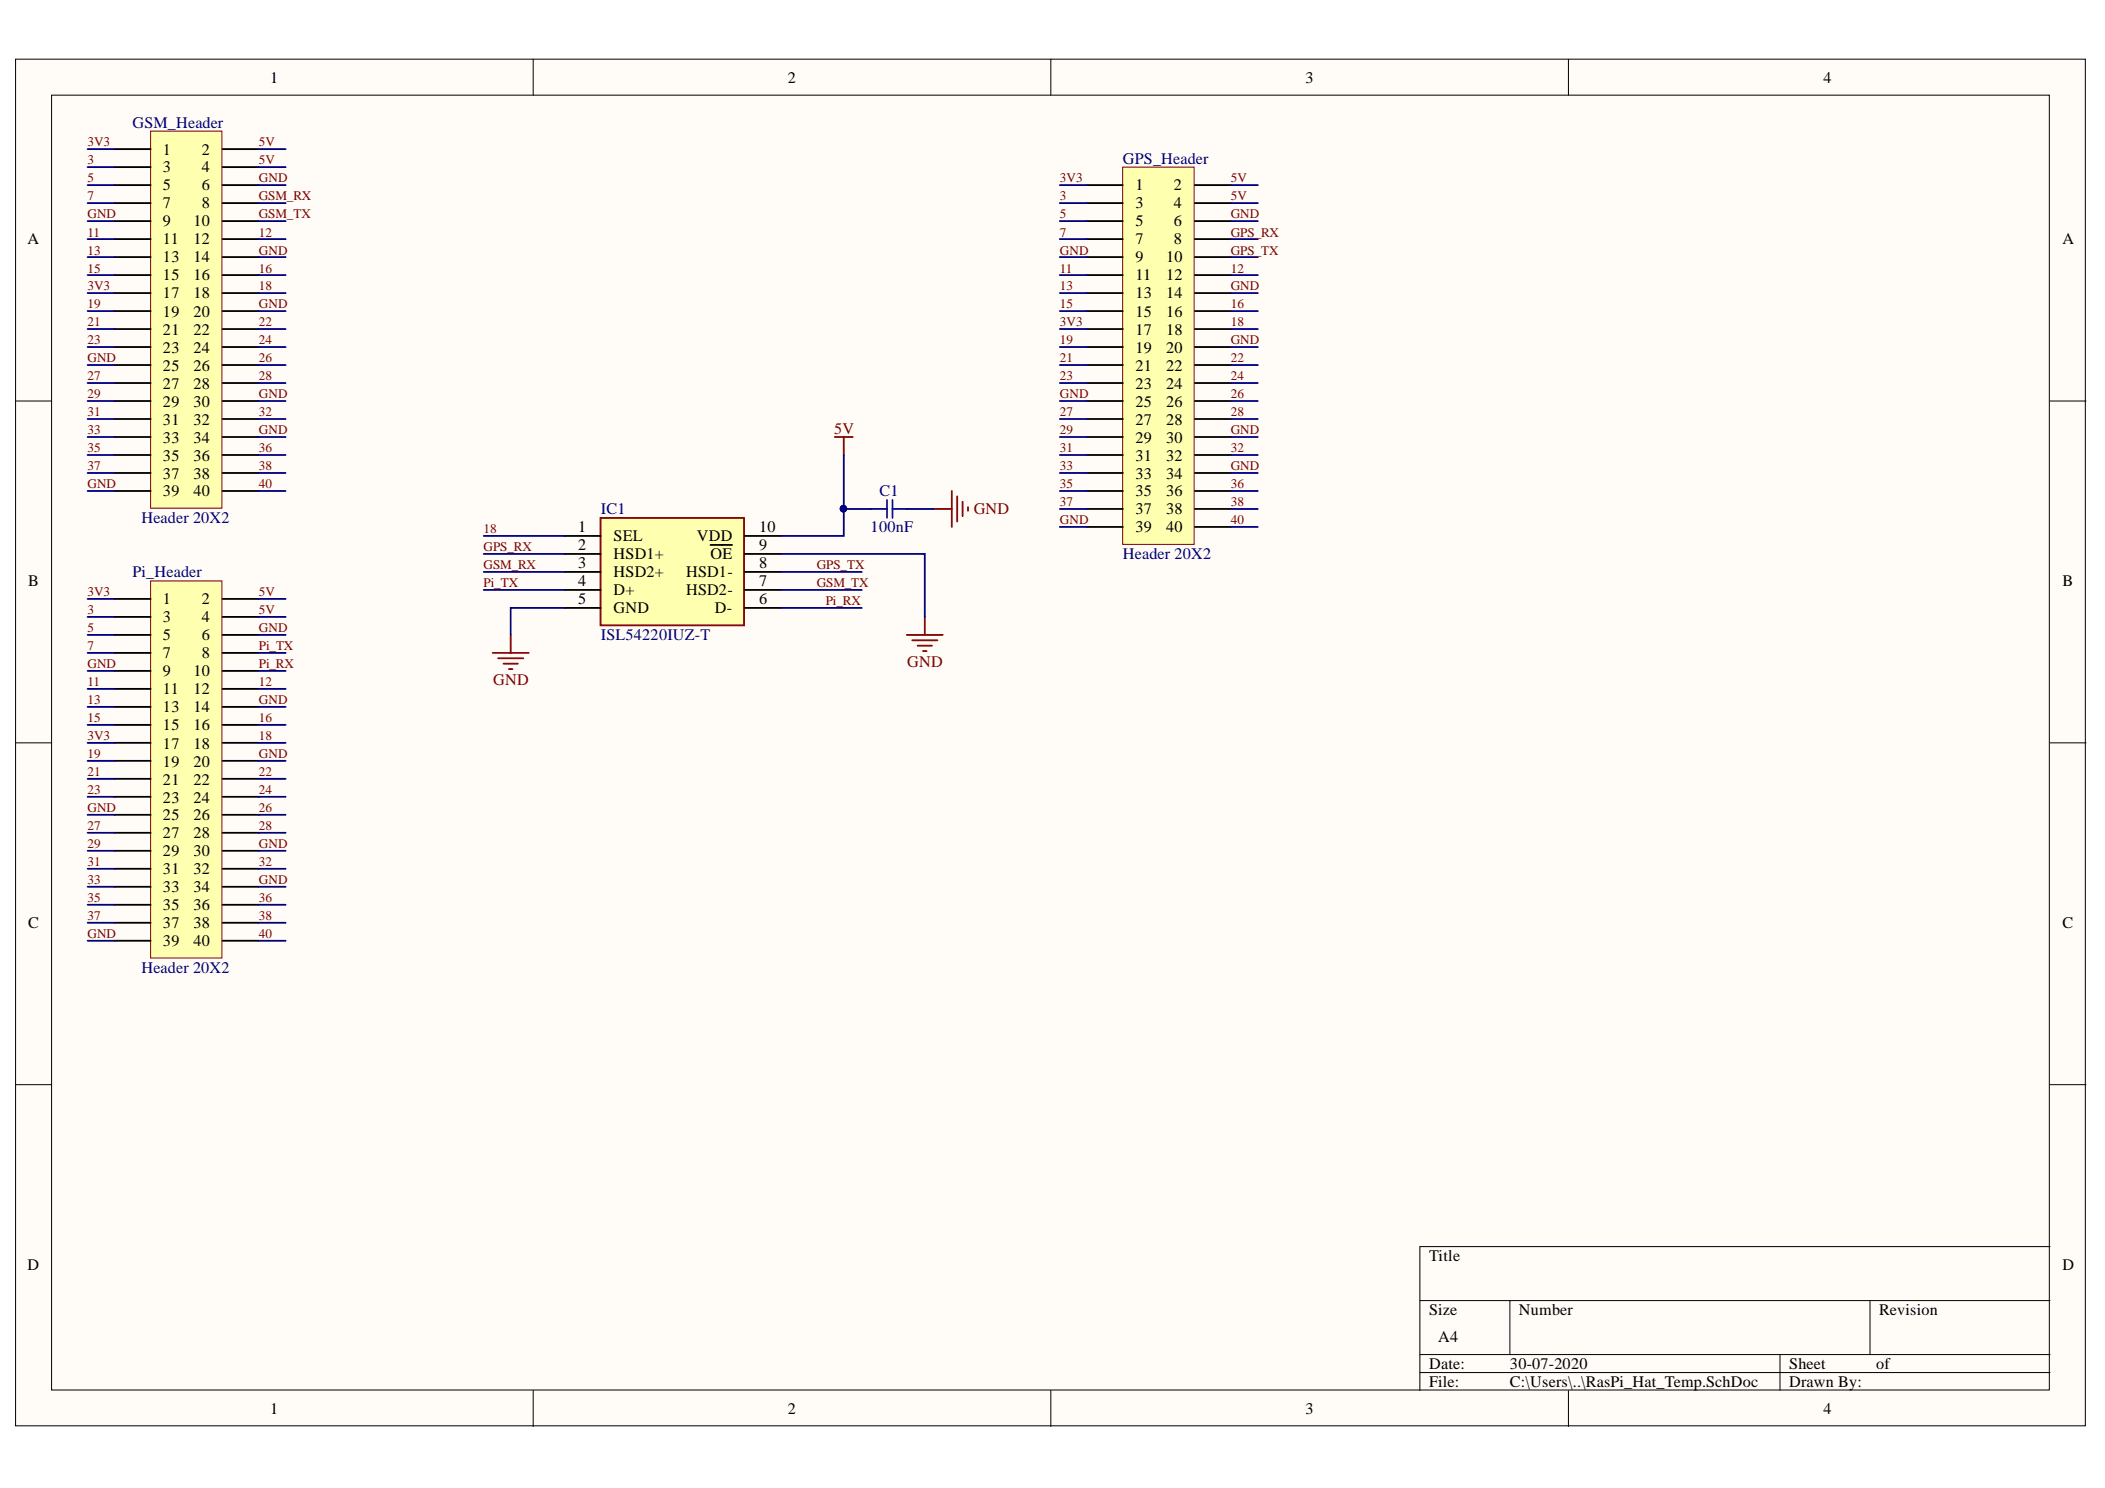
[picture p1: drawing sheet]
<svg xmlns="http://www.w3.org/2000/svg" width="297mm" height="210mm" viewBox="0 0 297 210" stroke-linecap="round" stroke-linejoin="round" font-family="sans-serif">
<g fill="#fffcf8" stroke="#000" stroke-width=".14">
<path d="M2.2 8.3h292.1v192.8h-292.1z"/>
<path d="M7.3 13.4h281.9v182.7h-281.9z"/>
</g>
<g fill="none" stroke="#000" stroke-width=".14">
<path d="M75.2 8.3v5.1M148.3 8.3v5.1M221.3 8.3v5.1M2.2 56.6h5.1M289.3 56.6h5.1M2.2 104.8h5.1M289.3 104.8h5.1M2.2 153h5.1M289.3 153h5.1M289.3 175.9h-88.9v20.3M75.2 196.2v5M148.3 196.2v5"/>
<path d="M200.4 183.5h88.9M200.4 191.1h88.9M200.4 193.6h88.9M213.1 183.5v7.6M221.3 196.2v5M251.2 191.1v5.1M263.9 183.5v7.6"/>
</g>
<path d="M21.3 18.5h10v53.2h-10z" fill="#ffffb0" stroke="#800000" stroke-width=".14"/>
<g fill="none" stroke="#000" stroke-width=".25">
<path d="M16.2 21h5.1M16.2 23.6h5.1M16.2 26.1h5.1M16.2 28.7h5.1M16.2 31.2h5.1M16.2 33.7h5.1M16.2 36.3h5.1M16.2 38.8h5.1M31.4 21h5.1M31.4 23.6h5.1M31.4 26.1h5.1M31.4 28.7h5.1"/>
<path d="M31.4 31.2h5.1M31.4 33.7h5.1M31.4 36.3h5.1M31.4 38.8h5.1M16.2 41.3h5.1M16.2 43.9h5.1M16.2 46.4h5.1M16.2 49h5.1M16.2 51.5h5.1M16.2 54h5.1M16.2 56.6h5.1M16.2 59.1h5.1"/>
<path d="M31.4 41.3h5.1M31.4 43.9h5.1M31.4 46.4h5.1M31.4 49h5.1M31.4 51.5h5.1M31.4 54h5.1M31.4 56.6h5.1M31.4 59.1h5.1M16.2 61.6h5.1M16.2 64.2h5.1M16.2 66.7h5.1M16.2 69.3h5.1"/>
<path d="M31.4 61.6h5.1M31.4 64.2h5.1M31.4 66.7h5.1M31.4 69.3h5.1"/>
</g>
<path d="M21.3 81.9h10v53.2h-10z" fill="#ffffb0" stroke="#800000" stroke-width=".14"/>
<g fill="none" stroke="#000" stroke-width=".25">
<path d="M16.2 84.5h5.1M16.2 87h5.1M16.2 89.6h5.1M16.2 92.1h5.1M16.2 94.6h5.1M16.2 97.2h5.1M16.2 99.7h5.1M31.4 84.5h5.1M31.4 87h5.1M31.4 89.6h5.1M31.4 92.1h5.1M31.4 94.6h5.1"/>
<path d="M31.4 97.2h5.1M31.4 99.7h5.1M16.2 102.3h5.1M16.2 104.8h5.1M16.2 107.3h5.1M16.2 109.9h5.1M16.2 112.4h5.1M16.2 114.9h5.1M16.2 117.5h5.1M31.4 102.3h5.1M31.4 104.8h5.1M31.4 107.3h5.1"/>
<path d="M31.4 109.9h5.1M31.4 112.4h5.1M31.4 114.9h5.1M31.4 117.5h5.1M16.2 120h5.1M16.2 122.6h5.1M16.2 125.1h5.1M16.2 127.6h5.1M16.2 130.2h5.1M16.2 132.7h5.1M31.4 120h5.1M31.4 122.6h5.1"/>
<path d="M31.4 125.1h5.1M31.4 127.6h5.1M31.4 130.2h5.1M31.4 132.7h5.1"/>
</g>
<g fill="none" stroke="#000080" stroke-width=".25">
<path d="M12.4 21h3.8M12.4 23.6h3.8M12.4 26.1h3.8M12.4 28.7h3.8M12.4 31.2h3.8M12.4 33.7h3.8M12.4 36.3h3.8M12.4 38.8h3.8M36.5 21h3.8M36.5 23.6h3.8M36.5 26.1h3.8M36.5 28.7h3.8"/>
<path d="M36.5 31.2h3.8M36.5 33.7h3.8M36.5 36.3h3.8M36.5 38.8h3.8M12.4 41.3h3.8M12.4 43.9h3.8M12.4 46.4h3.8M12.4 49h3.8M12.4 51.5h3.8M12.4 54h3.8M12.4 56.6h3.8M12.4 59.1h3.8"/>
<path d="M36.5 41.3h3.8M36.5 43.9h3.8M36.5 46.4h3.8M36.5 49h3.8M36.5 51.5h3.8M36.5 54h3.8M36.5 56.6h3.8M36.5 59.1h3.8M12.4 61.6h3.8M12.4 64.2h3.8M12.4 66.7h3.8M12.4 69.3h3.8"/>
<path d="M36.5 61.6h3.8M36.5 64.2h3.8M36.5 66.7h3.8M36.5 69.3h3.8M12.4 84.5h3.8M12.4 87h3.8M12.4 89.6h3.8M12.4 92.1h3.8M12.4 94.6h3.8M12.4 97.2h3.8M12.4 99.7h3.8M36.5 84.5h3.8"/>
<path d="M36.5 87h3.8M36.5 89.6h3.8M36.5 92.1h3.8M36.5 94.6h3.8M36.5 97.2h3.8M36.5 99.7h3.8M12.4 102.3h3.8M12.4 104.8h3.8M12.4 107.3h3.8M12.4 109.9h3.8M12.4 112.4h3.8M12.4 114.9h3.8"/>
<path d="M12.4 117.5h3.8M36.5 102.3h3.8M36.5 104.8h3.8M36.5 107.3h3.8M36.5 109.9h3.8M36.5 112.4h3.8M36.5 114.9h3.8M36.5 117.5h3.8M12.4 120h3.8M12.4 122.6h3.8M12.4 125.1h3.8M12.4 127.6h3.8"/>
<path d="M12.4 130.2h3.8M12.4 132.7h3.8M36.5 120h3.8M36.5 122.6h3.8M36.5 125.1h3.8M36.5 127.6h3.8M36.5 130.2h3.8M36.5 132.7h3.8"/>
</g>
<path d="M158.4 23.6h10.1v53.2h-10.1z" fill="#ffffb0" stroke="#800000" stroke-width=".14"/>
<g fill="none" stroke="#000" stroke-width=".25">
<path d="M153.4 26.1h5M153.4 28.7h5M153.4 31.2h5M153.4 33.7h5M153.4 36.3h5M153.4 38.8h5M168.6 26.1h5.1M168.6 28.7h5.1M168.6 31.2h5.1M168.6 33.7h5.1M168.6 36.3h5.1M168.6 38.8h5.1"/>
<path d="M153.4 41.3h5M153.4 43.9h5M153.4 46.4h5M153.4 49h5M153.4 51.5h5M153.4 54h5M153.4 56.6h5M153.4 59.1h5M168.6 41.3h5.1M168.6 43.9h5.1M168.6 46.4h5.1M168.6 49h5.1"/>
<path d="M168.6 51.5h5.1M168.6 54h5.1M168.6 56.6h5.1M168.6 59.1h5.1M153.4 61.6h5M153.4 64.2h5M153.4 66.7h5M153.4 69.3h5M153.4 71.8h5M153.4 74.3h5M168.6 61.6h5.1M168.6 64.2h5.1"/>
<path d="M168.6 66.7h5.1M168.6 69.3h5.1M168.6 71.8h5.1M168.6 74.3h5.1"/>
</g>
<g fill="none" stroke="#000080" stroke-width=".25">
<path d="M149.6 26.1h3.8M149.6 28.7h3.8M149.6 31.2h3.8M149.6 33.7h3.8M149.6 36.3h3.8M149.6 38.8h3.8M173.7 26.1h3.8M173.7 28.7h3.8M173.7 31.2h3.8M173.7 33.7h3.8M173.7 36.3h3.8M173.7 38.8h3.8"/>
<path d="M149.6 41.3h3.8M149.6 43.9h3.8M149.6 46.4h3.8M149.6 49h3.8M149.6 51.5h3.8M149.6 54h3.8M149.6 56.6h3.8M149.6 59.1h3.8M173.7 41.3h3.8M173.7 43.9h3.8M173.7 46.4h3.8M173.7 49h3.8"/>
<path d="M173.7 51.5h3.8M173.7 54h3.8M173.7 56.6h3.8M173.7 59.1h3.8M149.6 61.6h3.8M149.6 64.2h3.8M149.6 66.7h3.8M149.6 69.3h3.8M149.6 71.8h3.8M149.6 74.3h3.8M173.7 61.6h3.8M173.7 64.2h3.8"/>
<path d="M173.7 66.7h3.8M173.7 69.3h3.8M173.7 71.8h3.8M173.7 74.3h3.8"/>
</g>
<path d="M84.7 73.1h20.3v15.1h-20.3z" fill="#ffffb0" stroke="#800000" stroke-width=".25"/>
<g fill="none" stroke="#000" stroke-width=".25">
<path d="M79.7 75.6h5.1M79.7 78.1h5.1M100.3 76.9h3M105.1 75.6h5.1M105.1 78.1h5.1M122.9 71.8h.1M128 71.8h.1M79.7 80.7h5.1M79.7 83.2h5.1M79.7 85.8h5.1M105.1 80.7h5.1M105.1 83.2h5.1"/>
<path d="M105.1 85.8h5.1"/>
</g>
<g fill="none" stroke="#800000" stroke-width=".25">
<path d="M117.8 61.6h2.5M119.1 61.6v2.6M131.8 71.8h2.5M134.3 69.3v5M135.1 70v3.6M135.8 70.8v2M136.6 71.5v.5M69.5 92.1h5.1M70.3 92.9h3.5M71 93.6h2.1M71.8 94.4h.5M72.1 89.6v2.5"/>
<path d="M128 89.6h5M128.7 90.3h3.6M129.5 91.1h2M130.2 91.8h.6M130.5 87v2.6"/>
</g>
<path d="M68.3 78.1h11.4M68.3 75.6h11.4M110.2 78.1h20.3v8.9M119.1 64.2v11.4h-8.9M119.1 71.8h3.8M128 71.8h3.8M68.3 83.2h11.4M68.3 80.7h11.4M79.7 85.8h-7.6v3.8M110.2 85.8h11.4M110.2 83.2h11.4M110.2 80.7h11.4" fill="none" stroke="#000080" stroke-width=".25"/>
<circle cx="119" cy="71.8" r=".46" fill="#000080" stroke="#000080" stroke-width=".14"/>
<path d="M122.9 71.8h2.3M125.2 70.5v2.6M125.9 70.5v2.6M125.9 71.8h2.1" fill="none" stroke="#00f" stroke-width=".25"/>
<g font-size="2.3">
<text x="38.1" y="11.7">1</text>
<text x="111.2" y="11.7">2</text>
<text x="184.2" y="11.7">3</text>
<text x="257.3" y="11.7">4</text>
<text x="23" y="21.8">1</text>
<text x="28.5" y="21.8">2</text>
<text x="23" y="24.3">3</text>
<text x="23" y="26.9">5</text>
<text x="23" y="29.4">7</text>
<text x="28.5" y="24.3">4</text>
<text x="28.5" y="26.9">6</text>
<text x="28.5" y="29.4">8</text>
<text x="160.2" y="26.9">1</text>
<text x="160.2" y="29.4">3</text>
<text x="165.6" y="26.9">2</text>
<text x="165.6" y="29.4">4</text>
<text x="3.9" y="34.5">A</text>
<text x="23" y="31.9">9</text>
<text x="23" y="34.5">11</text>
<text x="27.3" y="31.9">10</text>
<text x="27.3" y="34.5">12</text>
<text x="160.2" y="31.9">5</text>
<text x="160.2" y="34.5">7</text>
<text x="165.6" y="31.9">6</text>
<text x="165.6" y="34.5">8</text>
<text x="291" y="34.5">A</text>
<text x="23" y="37">13</text>
<text x="23" y="39.5">15</text>
<text x="27.3" y="37">14</text>
<text x="27.3" y="39.5">16</text>
<text x="160.2" y="37">9</text>
<text x="160.2" y="39.5">11</text>
<text x="164.5" y="37">10</text>
<text x="164.5" y="39.5">12</text>
<text x="23" y="42.1">17</text>
<text x="23" y="44.7">19</text>
<text x="23" y="47.2">21</text>
<text x="27.3" y="42.1">18</text>
<text x="27.3" y="44.7">20</text>
<text x="27.3" y="47.2">22</text>
<text x="160.2" y="42.1">13</text>
<text x="160.2" y="44.7">15</text>
<text x="160.2" y="47.2">17</text>
<text x="164.5" y="42.1">14</text>
<text x="164.5" y="44.7">16</text>
<text x="164.5" y="47.2">18</text>
<text x="23" y="49.8">23</text>
<text x="23" y="52.3">25</text>
<text x="27.3" y="49.8">24</text>
<text x="27.3" y="52.3">26</text>
<text x="160.2" y="49.8">19</text>
<text x="160.2" y="52.3">21</text>
<text x="164.5" y="49.8">20</text>
<text x="164.5" y="52.3">22</text>
<text x="23" y="54.8">27</text>
<text x="23" y="57.4">29</text>
<text x="23" y="59.9">31</text>
<text x="27.3" y="54.8">28</text>
<text x="27.3" y="57.4">30</text>
<text x="27.3" y="59.9">32</text>
<text x="160.2" y="54.8">23</text>
<text x="160.2" y="57.4">25</text>
<text x="160.2" y="59.9">27</text>
<text x="164.5" y="54.8">24</text>
<text x="164.5" y="57.4">26</text>
<text x="164.5" y="59.9">28</text>
<text x="23" y="62.4">33</text>
<text x="23" y="65">35</text>
<text x="27.3" y="62.4">34</text>
<text x="27.3" y="65">36</text>
<text x="160.2" y="62.4">29</text>
<text x="160.2" y="65">31</text>
<text x="164.5" y="62.4">30</text>
<text x="164.5" y="65">32</text>
<text x="23" y="67.5">37</text>
<text x="23" y="70">39</text>
<text x="27.3" y="67.5">38</text>
<text x="27.3" y="70">40</text>
<text x="160.2" y="67.5">33</text>
<text x="160.2" y="70">35</text>
<text x="164.5" y="67.5">34</text>
<text x="164.5" y="70">36</text>
<text x="81.6" y="75.1">1</text>
<text x="81.6" y="77.6">2</text>
<text x="86.6" y="76.4">SEL</text>
<text x="98.3" y="76.4">VDD</text>
<text x="107.1" y="75.1">10</text>
<text x="107.1" y="77.6">9</text>
<text x="160.2" y="72.6">37</text>
<text x="160.2" y="75.1">39</text>
<text x="164.5" y="72.6">38</text>
<text x="164.5" y="75.1">40</text>
<text x="4" y="82.7">B</text>
<text x="81.6" y="80.2">3</text>
<text x="81.6" y="82.7">4</text>
<text x="86.6" y="78.9">HSD1+</text>
<text x="86.6" y="81.4">HSD2+</text>
<text x="86.6" y="84">D+</text>
<text x="96.8" y="81.4">HSD1-</text>
<text x="96.8" y="84">HSD2-</text>
<text x="100.3" y="78.9">OE</text>
<text x="107.1" y="80.2">8</text>
<text x="107.1" y="82.7">7</text>
<text x="291" y="82.7">B</text>
<text x="23" y="85.2">1</text>
<text x="23" y="87.8">3</text>
<text x="28.5" y="85.2">2</text>
<text x="28.5" y="87.8">4</text>
<text x="81.6" y="85.2">5</text>
<text x="86.6" y="86.5">GND</text>
<text x="100.9" y="86.5">D-</text>
<text x="107.1" y="85.2">6</text>
<text x="23" y="90.3">5</text>
<text x="23" y="92.8">7</text>
<text x="23" y="95.4">9</text>
<text x="27.3" y="95.4">10</text>
<text x="28.5" y="90.3">6</text>
<text x="28.5" y="92.8">8</text>
<text x="23" y="97.9">11</text>
<text x="23" y="100.4">13</text>
<text x="27.3" y="97.9">12</text>
<text x="27.3" y="100.4">14</text>
<text x="23" y="103">15</text>
<text x="23" y="105.6">17</text>
<text x="27.3" y="103">16</text>
<text x="27.3" y="105.6">18</text>
<text x="23" y="108.1">19</text>
<text x="23" y="110.7">21</text>
<text x="23" y="113.2">23</text>
<text x="27.3" y="108.1">20</text>
<text x="27.3" y="110.7">22</text>
<text x="27.3" y="113.2">24</text>
<text x="23" y="115.7">25</text>
<text x="23" y="118.3">27</text>
<text x="27.3" y="115.7">26</text>
<text x="27.3" y="118.3">28</text>
<text x="23" y="120.8">29</text>
<text x="23" y="123.3">31</text>
<text x="23" y="125.9">33</text>
<text x="27.3" y="120.8">30</text>
<text x="27.3" y="123.3">32</text>
<text x="27.3" y="125.9">34</text>
<text x="4" y="130.9">C</text>
<text x="23" y="128.4">35</text>
<text x="23" y="130.9">37</text>
<text x="27.3" y="128.4">36</text>
<text x="27.3" y="130.9">38</text>
<text x="291" y="130.9">C</text>
<text x="23" y="133.5">39</text>
<text x="27.3" y="133.5">40</text>
<text x="3.9" y="179.2">D</text>
<text x="201.7" y="177.9">Title</text>
<text x="291" y="179.2">D</text>
<text x="201.7" y="185.5">Size</text>
<text x="214.3" y="185.5">Number</text>
<text x="265.2" y="185.5">Revision</text>
<text x="202.9" y="189.3">A4</text>
<text x="201.7" y="193.1">Date:</text>
<text x="201.7" y="195.7">File:</text>
<text x="213.1" y="193.1">30-07-2020</text>
<text x="213.1" y="195.7">C:\Users\..\RasPi_Hat_Temp.SchDoc</text>
<text x="252.5" y="193.1">Sheet</text>
<text x="252.5" y="195.7">Drawn By:</text>
<text x="264.7" y="193.1">of</text>
<text x="38.1" y="199.5">1</text>
<text x="111.2" y="199.5">2</text>
<text x="184.2" y="199.5">3</text>
<text x="257.3" y="199.5">4</text>
</g>
<g font-size="2.3" fill="#000080">
<text x="18.7" y="18">GSM_Header</text>
<text x="158.5" y="23.1">GPS_Header</text>
<text x="124.1" y="70">C1</text>
<text x="20" y="73.8">Header 20X2</text>
<text x="84.8" y="72.6">IC1</text>
<text x="122.9" y="75.1">100nF</text>
<text x="18.7" y="81.4">Pi_Header</text>
<text x="158.5" y="78.9">Header 20X2</text>
<text x="84.8" y="90.3">ISL54220IUZ-T</text>
<text x="20" y="137.3">Header 20X2</text>
</g>
<g font-size="2.3" fill="#800000">
<text x="117.7" y="61.2">5V</text>
<text x="137.4" y="72.6">GND</text>
<text x="128" y="94.1">GND</text>
<text x="69.6" y="96.6">GND</text>
</g>
<g font-size="1.9" fill="#800000">
<text x="12.3" y="20.6">3V3</text>
<text x="12.3" y="23.1">3</text>
<text x="36.5" y="23.1">5V</text>
<text x="36.5" y="20.6">5V</text>
<text x="12.3" y="25.7">5</text>
<text x="12.3" y="28.2">7</text>
<text x="36.5" y="25.7">GND</text>
<text x="36.5" y="28.2">GSM_RX</text>
<text x="149.6" y="25.7">3V3</text>
<text x="149.6" y="28.2">3</text>
<text x="173.7" y="28.2">5V</text>
<text x="173.7" y="25.7">5V</text>
<text x="12.3" y="30.8">GND</text>
<text x="12.3" y="33.4">11</text>
<text x="12.3" y="35.9">13</text>
<text x="36.5" y="35.9">GND</text>
<text x="36.5" y="33.4">12</text>
<text x="36.5" y="30.8">GSM_TX</text>
<text x="149.6" y="30.8">5</text>
<text x="149.6" y="33.4">7</text>
<text x="149.6" y="35.9">GND</text>
<text x="173.7" y="30.8">GND</text>
<text x="173.7" y="33.4">GPS_RX</text>
<text x="173.7" y="35.9">GPS_TX</text>
<text x="12.3" y="38.4">15</text>
<text x="12.3" y="41">3V3</text>
<text x="36.5" y="41">18</text>
<text x="36.5" y="38.4">16</text>
<text x="149.6" y="38.4">11</text>
<text x="149.6" y="41">13</text>
<text x="173.7" y="41">GND</text>
<text x="173.7" y="38.4">12</text>
<text x="12.3" y="43.5">19</text>
<text x="12.3" y="46">21</text>
<text x="36.5" y="46">22</text>
<text x="36.5" y="43.5">GND</text>
<text x="149.6" y="43.5">15</text>
<text x="149.6" y="46">3V3</text>
<text x="173.7" y="46">18</text>
<text x="173.7" y="43.5">16</text>
<text x="12.3" y="48.6">23</text>
<text x="12.3" y="51.1">GND</text>
<text x="12.3" y="53.6">27</text>
<text x="36.5" y="53.6">28</text>
<text x="36.5" y="51.1">26</text>
<text x="36.5" y="48.6">24</text>
<text x="149.6" y="48.6">19</text>
<text x="149.6" y="51.1">21</text>
<text x="149.6" y="53.6">23</text>
<text x="173.7" y="53.6">24</text>
<text x="173.7" y="51.1">22</text>
<text x="173.7" y="48.6">GND</text>
<text x="12.3" y="56.2">29</text>
<text x="12.3" y="58.7">31</text>
<text x="36.5" y="58.7">32</text>
<text x="36.5" y="56.2">GND</text>
<text x="149.6" y="56.2">GND</text>
<text x="149.6" y="58.7">27</text>
<text x="173.7" y="58.7">28</text>
<text x="173.7" y="56.2">26</text>
<text x="12.3" y="61.2">33</text>
<text x="12.3" y="63.8">35</text>
<text x="36.5" y="63.8">36</text>
<text x="36.5" y="61.2">GND</text>
<text x="149.6" y="61.2">29</text>
<text x="149.6" y="63.8">31</text>
<text x="173.7" y="63.8">32</text>
<text x="173.7" y="61.2">GND</text>
<text x="12.3" y="66.3">37</text>
<text x="12.3" y="68.9">GND</text>
<text x="36.5" y="68.9">40</text>
<text x="36.5" y="66.3">38</text>
<text x="149.6" y="66.3">33</text>
<text x="149.6" y="68.9">35</text>
<text x="149.6" y="71.4">37</text>
<text x="173.7" y="71.4">38</text>
<text x="173.7" y="68.9">36</text>
<text x="173.7" y="66.3">GND</text>
<text x="68.2" y="77.7">GPS_RX</text>
<text x="68.2" y="75.2">18</text>
<text x="149.6" y="73.9">GND</text>
<text x="173.7" y="73.9">40</text>
<text x="68.2" y="82.8">Pi_TX</text>
<text x="68.2" y="80.3">GSM_RX</text>
<text x="115.2" y="80.3">GPS_TX</text>
<text x="115.2" y="82.8">GSM_TX</text>
<text x="12.3" y="84.1">3V3</text>
<text x="12.3" y="86.6">3</text>
<text x="12.3" y="89.1">5</text>
<text x="36.5" y="89.1">GND</text>
<text x="36.5" y="86.6">5V</text>
<text x="36.5" y="84.1">5V</text>
<text x="116.5" y="85.3">Pi_RX</text>
<text x="12.3" y="91.7">7</text>
<text x="12.3" y="94.3">GND</text>
<text x="36.5" y="91.7">Pi_TX</text>
<text x="36.5" y="94.3">Pi_RX</text>
<text x="12.3" y="96.8">11</text>
<text x="12.3" y="99.4">13</text>
<text x="12.3" y="101.9">15</text>
<text x="36.5" y="101.9">16</text>
<text x="36.5" y="99.4">GND</text>
<text x="36.5" y="96.8">12</text>
<text x="12.3" y="104.4">3V3</text>
<text x="12.3" y="107">19</text>
<text x="36.5" y="107">GND</text>
<text x="36.5" y="104.4">18</text>
<text x="12.3" y="109.5">21</text>
<text x="12.3" y="112">23</text>
<text x="36.5" y="112">24</text>
<text x="36.5" y="109.5">22</text>
<text x="12.3" y="114.6">GND</text>
<text x="12.3" y="117.1">27</text>
<text x="12.3" y="119.6">29</text>
<text x="36.5" y="119.6">GND</text>
<text x="36.5" y="117.1">28</text>
<text x="36.5" y="114.6">26</text>
<text x="12.3" y="122.2">31</text>
<text x="12.3" y="124.7">33</text>
<text x="36.5" y="124.7">GND</text>
<text x="36.5" y="122.2">32</text>
<text x="12.3" y="127.2">35</text>
<text x="12.3" y="129.8">37</text>
<text x="36.5" y="129.8">38</text>
<text x="36.5" y="127.2">36</text>
<text x="12.3" y="132.3">GND</text>
<text x="36.5" y="132.3">40</text>
</g>
</svg>
